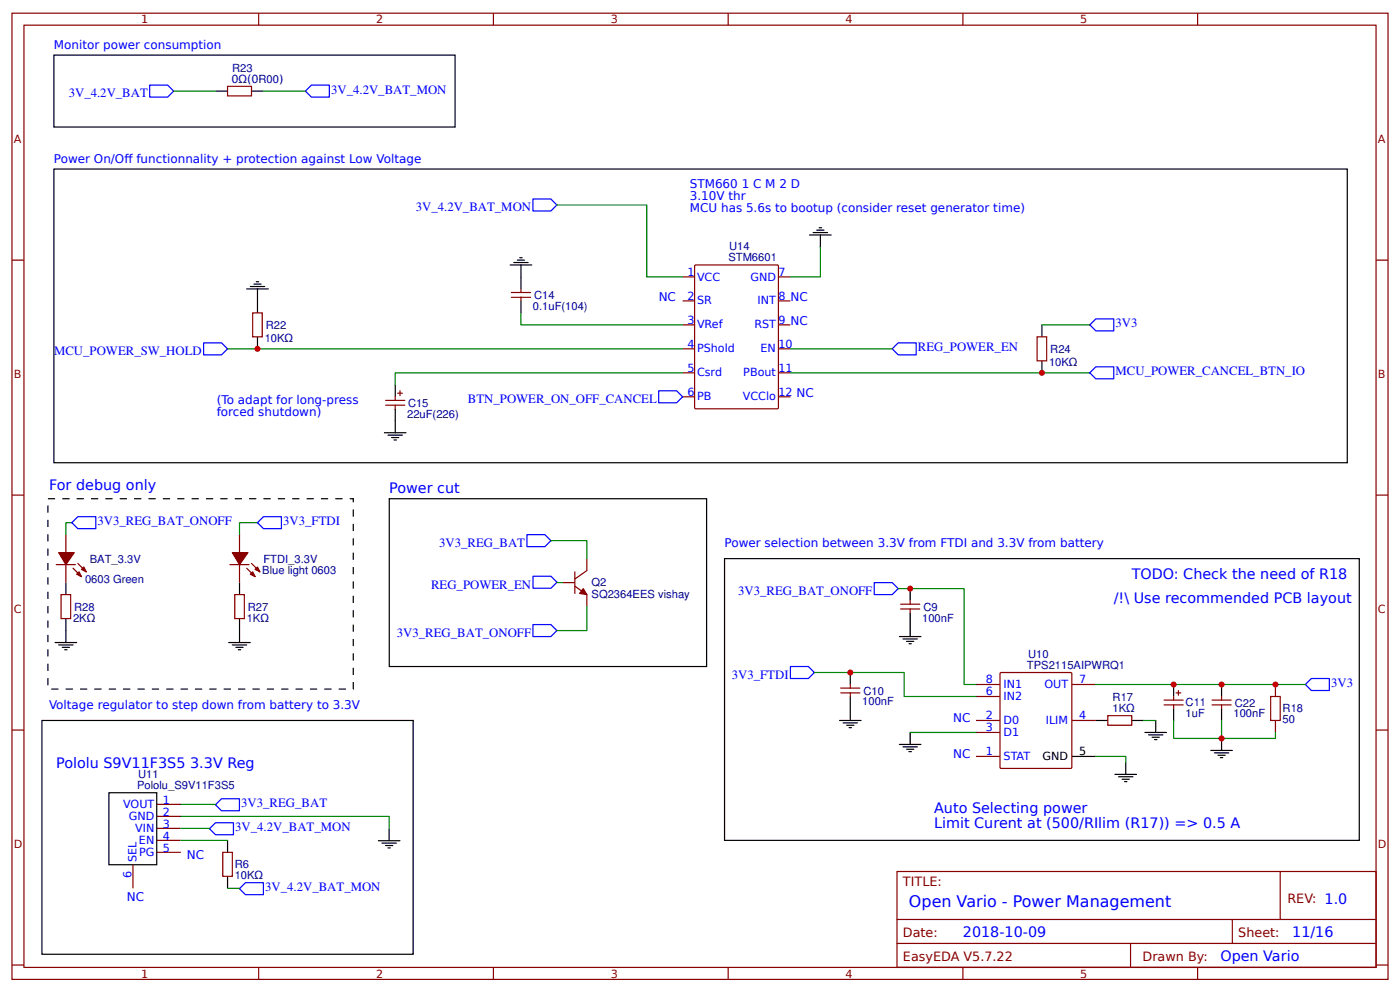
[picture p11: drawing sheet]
<svg xmlns="http://www.w3.org/2000/svg" width="309mm" height="219mm" viewBox="0 0 309 219" stroke-linecap="round" stroke-linejoin="round" font-family="sans-serif">
<g fill="none" stroke="#800" stroke-width=".26">
<path d="M2.6 2.9h304.1v213.3h-304.1zM5.3 5.6h298.7v207.9h-298.7zM50.3 19h5.3v2.2h-5.3zM57.1 2.9v2.7M109 2.9v2.7M160.9 2.9v2.7M212.7 2.9v2.7M264.6 2.9v2.7M2.6 57.4h2.7M153.6 58.5h18.1l.2 .1 .1 31.4-.2 .2h-18.1l-.2-.1v-31.4zM304 57.4h2.7M55.8 69.1h2.1v5.2h-2.1z"/>
<path d="M113 64.6h4.2M113 65.6h4.2M115.1 63.8v.8M115.1 65.6v.8M150.8 61.1h2.7M150.8 66.4h2.7M150.8 71.7h2.7M150.8 77h2.7M172 61.1h2.6M172 66.4h2.6M172 71.7h2.6M172 77h2.6"/>
<path d="M229.1 74.3h2.1v5.3h-2.1zM85.2 88.4h4.2M85.2 89.4h4.2M87.3 87.6v.8M87.3 89.4v.8M87.8 86.8h1.1M88.4 86.3v1M150.8 82.3h2.7M150.8 87.6h2.7M172 82.3h2.6M172 87.6h2.6M2.6 109.3h2.7"/>
<path d="M14.6 118v4M52.9 118v4M304 109.3h2.7M12.4 124.6h4.3M13.5 131.2h2.1v5.3h-2.1zM14.6 124.6v4M16.1 125.4l1.9 1.9M17.2 124.4l1.8 1.8M50.8 124.6h4.2M51.9 131.2h2.1v5.3h-2.1zM52.9 124.6v4M54.5 125.4l1.9 1.9"/>
<path d="M55.6 124.4l1.8 1.8M124.4 128.6h2.6M127 129.4l2.6 1.8v2.7M127 126.2v4.8M129.6 123.3v2.6l-2.6 1.9M199 134.4h4.2M199 133.3h4.2M201.1 132.6v.7M201.1 134.4v.8M185.7 152.9h4.3M185.7 151.9h4.3M187.9 151.1v.8"/>
<path d="M187.9 152.9v.8M215.6 159h5.3M215.6 153.7h5.3M215.6 151.1h5.3M221.1 148.5l15.4-.1 .3 .2v20.7l-.1 .3h-15.5l-.2-.1-.1-20.8zM236.8 159h5.3M236.8 151.1h5.3M244.7 158h5.3v2.1h-5.3zM257.2 154.5h4.2M257.2 155.6h4.2M259.3 153.7v.8M259.3 155.6v.8"/>
<path d="M259.8 152.9h1.1M260.3 152.4v1.1M267.8 154.5h4.2M267.8 155.6h4.2M269.9 153.7v.8M269.9 155.6v.8M281.8 151.1v2.6M281.8 159v2.7M2.6 161.1h2.7M34.7 177.5h5.3M215.6 167h5.3M215.6 161.7h5.3"/>
<path d="M304 161.1h2.7M29.4 190.8v5.3M34.7 180.2h5.3M34.7 182.8h5.3M34.7 185.5h5.3M34.7 188.1h5.3M49.2 188.1h2.1v5.3h-2.1zM198.2 192.4h105.8v21.1h-105.8zM282.8 192.4v10.5M2.6 213h2.7M57.1 213.5v2.7M109 213.5v2.7"/>
<path d="M160.9 213.5v2.7M198.2 202.9h105.8M198.2 208.2h105.8M212.7 213.5v2.7M249.8 208.2v5.3M264.6 213.5v2.7M272.3 202.9v5.3M304 213h2.7"/>
</g>
<g fill="none" stroke="#00f" stroke-width=".26">
<path d="M33.1 18.8h3.9l1.4 1.3-1.4 1.3h-3.9zM68.8 18.8h4v2.6h-4l-1.3-1.3zM117.7 43.9h4l1.3 1.3-1.3 1.4h-4zM45 75.7h3.9l1.4 1.3-1.4 1.3h-3.9zM197.1 77l1.3-1.3h4v2.6h-4zM240.8 71.7l1.3-1.3h4v2.6h-4zM145.5 86.3h4l1.3 1.3-1.3 1.3h-4zM240.8 82.3l1.3-1.3h4v2.6h-4zM15.9 115.4l1.3-1.4h4v2.7h-4zM56.9 115.4l1.3-1.4h4v2.7h-4zM116.4 118h4l1.3 1.3-1.3 1.3h-4zM117.7 137.8h4l1.3 1.4-1.3 1.3h-4z"/>
<path d="M117.8 127.2h3.9l1.3 1.3-1.3 1.3h-3.9zM193.1 128.6h4l1.3 1.3-1.3 1.3h-4zM174.6 147.1h4l1.3 1.3-1.3 1.4h-4zM288.4 151.1l1.3-1.3h4v2.6h-4zM47.6 177.6l1.3-1.3h4v2.6h-4zM46.3 182.9l1.3-1.3h4v2.6h-4zM52.9 196.1l1.3-1.3h4v2.7h-4z"/>
</g>
<g fill="none" stroke="#000" stroke-width=".26">
<path d="M11.9 12.2h88.6v15.8h-88.6zM11.9 37.3h285.8v64.8h-285.8zM47.6 20.1h2.7M55.6 20.1h2.6M112.7 58.5h4.8M113.5 57.9h3.2M114.3 57.4h1.6M114.8 56.9h.6M115.1 58.5v5.3M178.9 51.9h4.7M179.7 51.3h3.1M180.4 50.8h1.6"/>
<path d="M181 50.3h.5M181.2 51.9v2.6M54.5 63.8h4.8M55.3 63.2h3.2M56.1 62.7h1.6M56.6 62.2h.5M56.9 63.8v5.3M56.9 74.3v2.7M115.1 66.4v2.7M230.2 71.7v2.6M230.2 79.6v2.7M84.9 95.5h4.8"/>
<path d="M85.7 96h3.2M86.5 96.6h1.6M87 97.1h.6M87.3 84.9v2.7M87.3 90.2v5.3M86 110.1h70.1v37h-70.1zM14.6 128.6v2.6M14.6 136.5v5.3M52.9 128.6v2.6M52.9 136.5v5.3M160.1 123.3h140.2v62.2h-140.2zM201.1 129.9v2.7"/>
<path d="M201.1 135.2v5.3M9.3 159h82v51.6h-82zM12.2 141.8h4.7M13 142.3h3.1M13.8 142.9h1.5M14.3 143.4h.5M50.5 141.8h4.8M51.3 142.3h3.2M52.1 142.9h1.6M52.7 143.4h.5M185.5 159h4.7M186.3 159.5h3.1"/>
<path d="M187.9 148.4v2.7M187.9 153.7v5.3M198.7 140.5h4.8M199.5 141h3.2M200.3 141.6h1.6M200.8 142.1h.5M242.1 159h2.6M250 159h2.7M255.3 159v2.7M259.3 151.1v2.6M259.3 156.4v2.6M269.9 151.1v2.6"/>
<path d="M269.9 156.4v2.6M24.1 175h10.5v15.8h-10.5zM187.1 160.1h1.5M187.6 160.6h.5M198.7 164.3h4.8M199.5 164.8h3.2M200.3 165.4h1.6M200.8 165.9h.5M201.1 161.7v2.6M236.8 167h5.3M246.3 170.9h4.8M247.1 171.4h3.2"/>
<path d="M247.9 172h1.6M248.4 172.5h.6M248.7 168.3v2.6M252.9 161.7h4.8M253.7 162.2h3.2M254.5 162.7h1.6M255.1 163.2h.5M267.5 165.6h4.8M268.3 166.2h3.2M269.1 166.7h1.6M269.6 167.2h.5M269.9 163v2.6"/>
<path d="M50.3 185.5v2.6M50.3 193.4v2.7M83.6 185.6h4.8M84.4 186.1h3.2M85.2 186.6h1.6M85.7 187.1h.5M86 182.9v2.7"/>
</g>
<g fill="none" stroke="#080" stroke-width=".26">
<path d="M38.4 20.1h9.2M58.2 20.1h9.3M123 45.2h19.9v15.9h7.9M181.2 54.5v6.6h-6.6M50.3 77h100.5M115.1 69.1v2.6h35.7M174.6 77h22.5M230.2 71.7h10.6M150.8 82.3h-63.5v2.6M174.6 82.3h66.2M15.9 115.4h-1.3v2.6M56.9 115.4h-4v2.6"/>
<path d="M121.7 119.3h7.9v4M123 128.6h1.4M129.6 133.9v5.3h-6.6M198.4 129.9h14.6v21.2h2.6M179.9 148.4h19.9v5.3h15.8M242.1 151.1h46.3M252.7 159h2.6M259.3 159v4h22.5v-1.3M269.9 159v4M40 177.5h7.6M201.1 161.7h14.5M242.1 167h6.6v1.3"/>
<path d="M40 180.2h46v2.6M40 182.8h6.3M40 185.5h10.3M50.3 196.1h2.6"/>
</g>
<path d="M280.7 153.7h2.1v5.3h-2.1z" fill="none" stroke="#a00000" stroke-width=".26"/>
<path d="M10.6 110.1h67.5v42h-67.5z" fill="none" stroke="#000" stroke-width=".26" stroke-dasharray="1.6 1.6" stroke-linecap="butt"/>
<g fill="#800" stroke="#800" stroke-width=".26">
<path d="M16.9 126.7l.6-.5 .5 1.1z"/>
<path d="M18 125.7l.5-.6 .5 1.1z"/>
<path d="M13 122h3.4l-1.8 2.6z"/>
<path d="M55.3 126.7l.5-.5 .6 1.1z"/>
<path d="M56.4 125.7l.5-.6 .5 1.1z"/>
<path d="M51.3 122h3.5l-1.9 2.6z"/>
<path d="M128.9 129.9l.7 1.3-1.5-.2z"/>
</g>
<g fill="#c00">
<circle cx="281.8" cy="151.1" r=".66"/>
<circle cx="56.9" cy="77" r=".66"/>
<circle cx="187.9" cy="148.4" r=".66"/>
<circle cx="230.2" cy="82.3" r=".66"/>
<circle cx="259.3" cy="151.1" r=".66"/>
<circle cx="269.9" cy="151.1" r=".66"/>
<circle cx="269.9" cy="163" r=".66"/>
<circle cx="201.1" cy="129.9" r=".66"/>
</g>
<text font-size="3.5" fill="#00f" x="200.8" y="200.3">Open Vario - Power Management</text>
<g font-size="3.2" fill="#00f">
<text x="10.8" y="108.2">For debug only</text>
<text x="86" y="108.7">Power cut</text>
<text x="250" y="127.8">TODO: Check the need of R18</text>
<text x="246.1" y="133.1">/!\ Use recommended PCB layout</text>
<text x="12.4" y="169.4">Pololu S9V11F3S5 3.3V Reg</text>
<text x="206.4" y="179.5">Auto Selecting power</text>
<text x="206.4" y="182.7">Limit Curent at (500/RIlim (R17)) =&gt; 0.5 A</text>
<text x="212.7" y="206.9">2018-10-09</text>
<text x="285.5" y="206.9">11/16</text>
<text x="269.6" y="212.2">Open Vario</text>
</g>
<g font-size="2.8" fill="#00f">
<text x="15.2" y="21.4">3V_4.2V_BAT</text>
<text x="73.2" y="20.6">3V_4.2V_BAT_MON</text>
<text x="91.9" y="46.6">3V_4.2V_BAT_MON</text>
<text x="202.8" y="77.5">REG_POWER_EN</text>
<text x="246.5" y="72.2">3V3</text>
<text x="12" y="78.3">MCU_POWER_SW_HOLD</text>
<text x="246.5" y="82.8">MCU_POWER_CANCEL_BTN_IO</text>
<text x="103.4" y="88.9">BTN_POWER_ON_OFF_CANCEL</text>
<text x="21.6" y="115.8">3V3_REG_BAT_ONOFF</text>
<text x="62.6" y="115.9">3V3_FTDI</text>
<text x="97" y="120.6">3V3_REG_BAT</text>
<text x="95.2" y="130.1">REG_POWER_EN</text>
<text x="163.1" y="131.2">3V3_REG_BAT_ONOFF</text>
<text x="87.7" y="140.5">3V3_REG_BAT_ONOFF</text>
<text x="161.7" y="149.8">3V3_FTDI</text>
<text x="294.1" y="151.6">3V3</text>
<text x="53.3" y="178.1">3V3_REG_BAT</text>
<text x="52" y="183.5">3V_4.2V_BAT_MON</text>
<text x="58.6" y="196.7">3V_4.2V_BAT_MON</text>
</g>
<g font-size="2.8" fill="#800">
<text x="199.5" y="195.5">TITLE:</text>
<text x="284.4" y="199.2">REV: 1.0</text>
<text x="199.5" y="206.9">Date:</text>
<text x="273.6" y="206.9">Sheet:</text>
<text x="199.5" y="212.2">EasyEDA V5.7.22</text>
<text x="252.4" y="212.2">Drawn By:</text>
</g>
<g font-size="2.6" fill="#00f">
<text x="11.9" y="10.8">Monitor power consumption</text>
<text x="11.9" y="36">Power On/Of functionnality + protection against Low Voltage</text>
<text x="27.5" y="36">f</text>
<text x="152.4" y="41.5">STM660 1 C M 2 D</text>
<text x="152.4" y="44.2">3.10V thr</text>
<text x="152.4" y="46.8">MCU has 5.6s to bootup (consider reset generator time)</text>
<text x="145.5" y="66.4">NC</text>
<text x="47.9" y="89.2">(To adapt for long-press</text>
<text x="47.9" y="91.8">forced shutdown)</text>
<text x="160.1" y="120.6">Power selection between 3.3V from FTDI and 3.3V from battery</text>
<text x="10.8" y="156.5">Voltage regulator to step down from battery to 3.3V</text>
<text x="210.6" y="159.3">NC</text>
<text x="210.6" y="167.2">NC</text>
<text x="41.3" y="189.5">NC</text>
<text x="28" y="198.8">NC</text>
</g>
<g font-size="2.5" fill="#800">
<text x="31.2" y="5.2">1</text>
<text x="83.1" y="5.2">2</text>
<text x="134.9" y="5.2">3</text>
<text x="186.8" y="5.2">4</text>
<text x="238.7" y="5.2">5</text>
<text x="3" y="31.5">A</text>
<text x="304.4" y="31.5">A</text>
<text x="3" y="83.3">B</text>
<text x="304.4" y="83.3">B</text>
<text x="3" y="135.2">C</text>
<text x="304.4" y="135.2">C</text>
<text x="3" y="187.1">D</text>
<text x="304.4" y="187.1">D</text>
<text x="31.2" y="215.8">1</text>
<text x="83.1" y="215.8">2</text>
<text x="134.9" y="215.8">3</text>
<text x="186.8" y="215.8">4</text>
<text x="238.7" y="215.8">5</text>
</g>
<g font-size="2.5" fill="#000080">
<text x="51.3" y="15.8">R23</text>
<text x="51.1" y="18.3">0Ω(0R00)</text>
<text x="160.9" y="57.7">STM6601</text>
<text x="161.1" y="55.3">U14</text>
<text x="117.7" y="68.4">0.1uF(104)</text>
<text x="118" y="66">C14</text>
<text x="58.5" y="75.4">10KΩ</text>
<text x="58.7" y="72.6">R22</text>
<text x="232" y="77.9">R24</text>
<text x="231.8" y="80.7">10KΩ</text>
<text x="90.1" y="89.7">C15</text>
<text x="90" y="92.2">22uF(226)</text>
<text x="19.8" y="124.2">BAT_3.3V</text>
<text x="58.2" y="124.2">FTDI_3.3V</text>
<text x="18.8" y="128.6">0603 Green</text>
<text x="57.9" y="126.6">Blue light 0603</text>
<text x="130.7" y="131.9">SQ2364EES vishay</text>
<text x="130.7" y="129.4">Q2</text>
<text x="16.1" y="137.2">2KΩ</text>
<text x="16.4" y="134.8">R28</text>
<text x="54.5" y="137.2">1KΩ</text>
<text x="54.8" y="134.8">R27</text>
<text x="203.7" y="137.2">100nF</text>
<text x="204" y="134.8">C9</text>
<text x="226.9" y="147.6">TPS2115AIPWRQ1</text>
<text x="227.1" y="145.3">U10</text>
<text x="190.5" y="155.7">100nF</text>
<text x="190.8" y="153.3">C10</text>
<text x="245.8" y="154.7">R17</text>
<text x="261.9" y="155.9">C11</text>
<text x="272.8" y="156">C22</text>
<text x="245.8" y="157.2">1KΩ</text>
<text x="261.9" y="158.3">1uF</text>
<text x="272.5" y="158.4">100nF</text>
<text x="283.4" y="159.6">50</text>
<text x="283.4" y="157.2">R18</text>
<text x="30.5" y="171.8">U11</text>
<text x="30.3" y="174.2">Pololu_S9V11F3S5</text>
<text x="51.9" y="191.6">R6</text>
<text x="51.9" y="194">10KΩ</text>
</g>
<g font-size="2.5" fill="#00f">
<text x="151.9" y="60.9">1</text>
<text x="154" y="61.9">VCC</text>
<text x="165.8" y="61.9">GND</text>
<text x="172" y="60.9">7</text>
<text x="151.9" y="66.1">2</text>
<text x="151.9" y="71.4">3</text>
<text x="154" y="67.2">SR</text>
<text x="167.4" y="67.2">INT</text>
<text x="172" y="66.1">8 NC</text>
<text x="172" y="71.4">9 NC</text>
<text x="151.9" y="76.7">4</text>
<text x="154" y="72.5">VRef</text>
<text x="154" y="77.8">PShold</text>
<text x="166.7" y="72.5">RST</text>
<text x="168" y="77.8">EN</text>
<text x="172" y="76.7">10</text>
<text x="151.9" y="82">5</text>
<text x="154" y="83.1">Csrd</text>
<text x="164.2" y="83.1">PBout</text>
<text x="172" y="82">11</text>
<text x="151.9" y="87.3">6</text>
<text x="154" y="88.4">PB</text>
<text x="164.1" y="88.4">VCClo</text>
<text x="172" y="87.3">12 NC</text>
<text x="217.8" y="153.5">6</text>
<text x="217.8" y="150.8">8</text>
<text x="221.7" y="154.5">IN2</text>
<text x="221.7" y="151.9">IN1</text>
<text x="230.7" y="151.9">OUT</text>
<text x="238.4" y="150.8">7</text>
<text x="217.8" y="158.8">2</text>
<text x="217.8" y="161.4">3</text>
<text x="221.7" y="159.8">D0</text>
<text x="231" y="159.8">ILIM</text>
<text x="238.4" y="158.8">4</text>
<text x="217.8" y="166.7">1</text>
<text x="221.7" y="167.7">STAT</text>
<text x="221.7" y="162.5">D1</text>
<text x="27.2" y="178.4">VOUT</text>
<text x="36" y="177.4">1</text>
<text x="36" y="180">2</text>
<text x="28.5" y="181.1">GND</text>
<text x="29.9" y="183.7">VIN</text>
<text x="36" y="182.6">3</text>
<text x="36" y="185.3">4</text>
<text x="30.1" y="190.3" transform="rotate(-90 30.1 190.3)">SEL</text>
<text x="30.7" y="186.3">EN</text>
<text x="30.7" y="189">PG</text>
<text x="36" y="187.9">5</text>
<text x="29.1" y="193.7" transform="rotate(-90 29.1 193.7)">6</text>
</g>
<g font-size="2.5">
<text x="230.3" y="167.7">GND</text>
<text x="238.4" y="166.7">5</text>
</g>
</svg>
